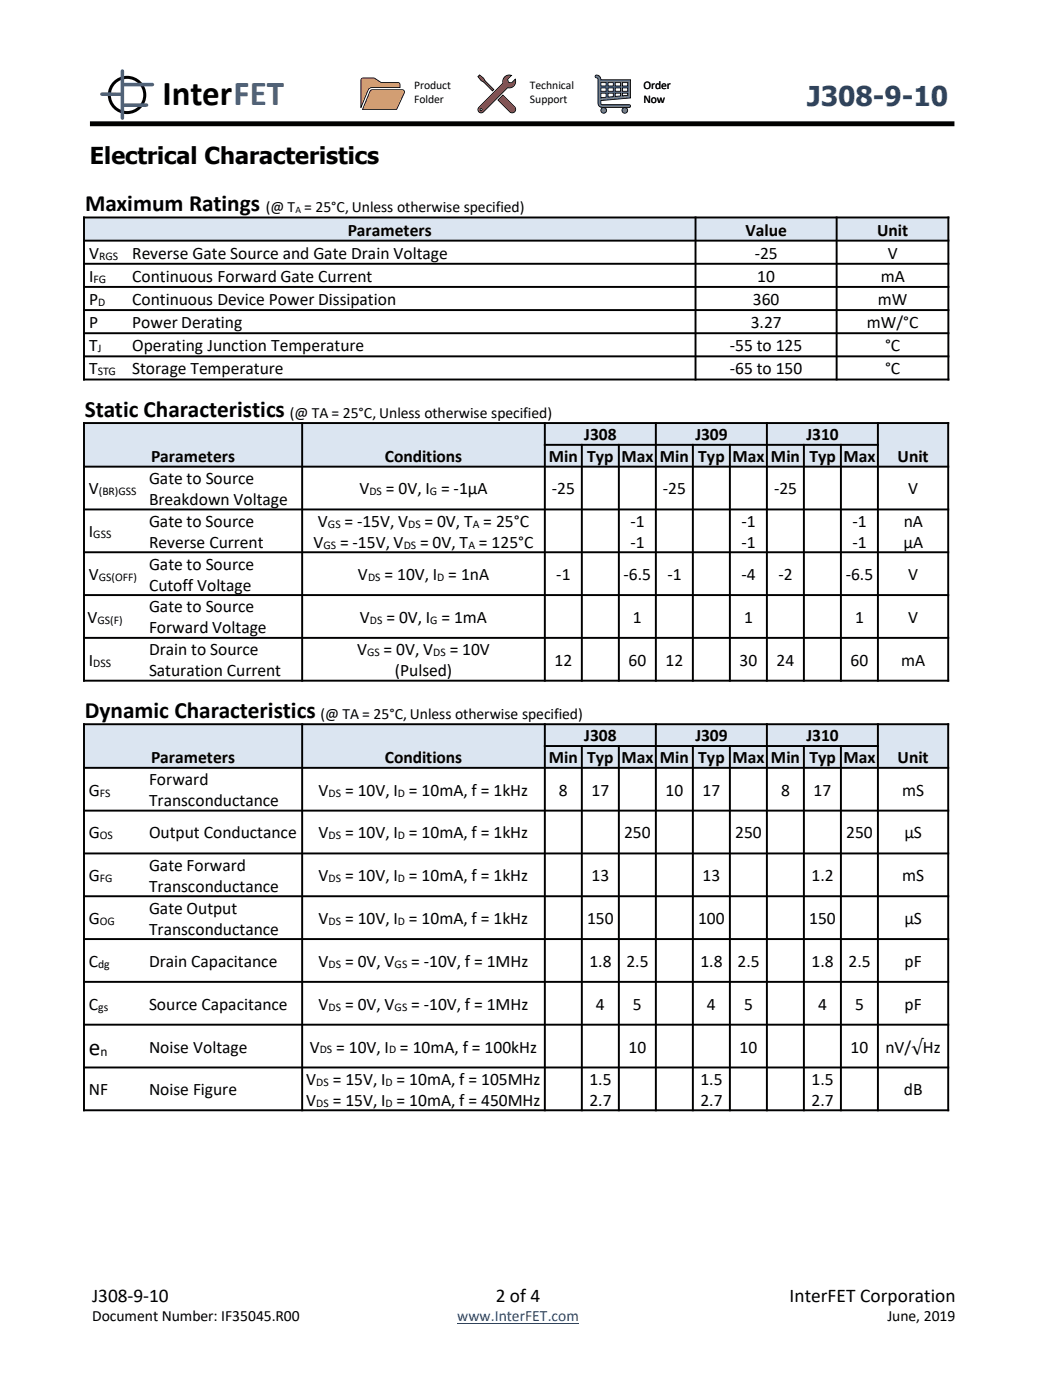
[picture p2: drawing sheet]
<svg xmlns="http://www.w3.org/2000/svg" width="190mm" height="254mm" viewBox="0 0 190 254" stroke-linecap="round" stroke-linejoin="round" font-family="sans-serif">
<path d="M82.9 240.1h22.1" fill="none" stroke="#00f" stroke-width=".18"/>
<path d="M16.3 22.5h156.9" fill="none" stroke="#000" stroke-width=".89" stroke-linecap="butt"/>
<circle cx="23" cy="17.2" r="3.2" fill="none" stroke="#000" stroke-width=".55"/>
<path d="M18.5 17.1h3.4M22.2 12.9v8.5M22.3 19.1h4.3M22.3 15.3h5.4" fill="none" stroke="#376092" stroke-width=".63"/>
<path d="M65.7 14.2l2.1-.1 1.3 .9h3.1h.2l.2 .4v.5h-5.1a.86 .86 0 0 0-.8 .7l-1.2 2.9v-5z" fill="#f79646"/>
<path d="M65.6 14.3l-.1 5.2h-.1l1.3-3.2a.84 .84 0 0 1 .8-.5h5.1l-.1 .1v-.7l-.2-.1-3.2-.1-1.3-.8h-1.9zM65.5 14.2l.4-.1h1.9l1.4 .8h3a.47 .47 0 0 1 .5 .5v.5h-5.2l-.4 .2-.2 .3-1.4 3.2-.1-.1v-5z" fill="#000"/>
<path d="M67.2 16.4l.3-.1h5.5a.41 .41 0 0 1 .3 .6l-1.3 2.9h-6.2z" fill="#f79646"/>
<path d="M67.3 16.4l-1.5 3.5v-.1h6.1l1.4-3.1-.1-.2-.2-.1zM67.2 16.3l5.8-.1 .3 .2 .2 .3-1.5 3.2h-6.3z" fill="#000"/>
<path d="M87.1 19.9a.2 .2 0 0 1 .4 0 .2 .2 0 0 1-.4 0zM91.6 13.9a1.19 1.19 0 0 0-.3 1.2l-4.4 4.4a.59 .59 0 0 0 0 .8 .59 .59 0 0 0 .8 0l4.4-4.4a1.17 1.17 0 0 0 1.2-.3 1.17 1.17 0 0 0 .2-1.2l-.7 .7-.6-.2-.1-.5 .7-.7a1.18 1.18 0 0 0-1.2 .2z" fill="#c0504d"/>
<path d="M87 19.9a.3 .3 0 0 1 .6 0 .3 .3 0 0 1-.6 0zM87.2 19.8v.1l.1 .1 .1-.1zM91.6 14l-.3 .5v.6l-4.4 4.5-.1 .4 .2 .3 .4 .1 .3-.2 4.4-4.4h.6l.5-.3 .3-.5-.1-.6h.1l-.7 .7-.6-.1-.2-.7 .7-.7 .1 .2-.6-.1zM91.5 13.9a1.32 1.32 0 0 1 1.5-.3l-.8 .8 .1 .4 .5 .2 .7-.8a1.27 1.27 0 0 1-.1 1.4 1.27 1.27 0 0 1-1.3 .4l-4.3 4.4a.67 .67 0 0 1-1 0 .67 .67 0 0 1 0-1l4.4-4.3a1.25 1.25 0 0 1 .3-1.2z" fill="#000"/>
<path d="M91.2 17.2l2.2 2.3a.63 .63 0 0 1-.1 .8 .63 .63 0 0 1-.8 0l-2.2-2.2z" fill="#c0504d"/>
<path d="M91.2 17.3h.1l-.9 .9v-.1l2.2 2.2h-.1h.7l.3-.4-.1-.4zM91.2 17.1l2.3 2.3a.71 .71 0 0 1-.1 .9 .71 .71 0 0 1-.9 .1l-2.3-2.3z" fill="#000"/>
<path d="M87 13.6l.7 .6 .3 .4 1.6 1.7-.2 .2-1.7-1.6-.4-.3-.6-.7z" fill="#c0504d"/>
<path d="M87 13.7h.1l-.3 .3v-.1l.5 .7 .4 .1 1.7 1.7h-.1l.2-.2v.1l-1.7-1.7-.1-.4zM87 13.5l.8 .6 .2 .6v-.1l1.7 1.7-.3 .3-1.7-1.7h.1l-.6-.2-.6-.8z" fill="#000"/>
<path d="M109 15h1v.6h-1zM110.3 15h1v.6h-1zM111.6 15h1v.6h-1zM112.9 15h1v.6h-1zM112.9 15.9h1v.7h-1zM112.9 16.9h1v.4l-1 .1zM109 16.9h1v.7l-1 .1zM109 15.9h1v.7h-1zM110.3 15.9h1v.7h-1zM111.6 15.9h1v.7h-1zM110.3 16.9h1v.6l-1 .1zM111.6 16.9h1v.5l-1 .1zM108 13.7v.3l.4 .2 .1 .2v4.3a.83 .83 0 0 0 1 .8h4.6l.3-.1v-.3l-.3-.1h-4.8l-.3-.1v-.7l5.4-.4v-3.3h-5.4a.7 .7 0 0 0-.3-.7 .7 .7 0 0 0-.7-.1z" fill="#4f81bd"/>
<path d="M108.9 14.9h1.1v.8h-1.1zM109 15.1l.1-.1v.6l-.1-.1h1l-.1 .1v-.6l.1 .1zM110.2 14.9h1.1v.8h-1.1zM110.3 15.1l.1-.1v.6l-.1-.1h1l-.1 .1v-.6l.1 .1zM111.5 14.9h1.2v.8h-1.2zM111.6 15.1l.1-.1v.6l-.1-.1h1l-.1 .1v-.6l.1 .1zM112.8 14.9h1.2v.8h-1.2zM112.9 15.1l.1-.1v.6l-.1-.1h1l-.1 .1v-.6l.1 .1zM112.8 15.9h1.2v.7h-1.2zM112.9 16l.1-.1v.7l-.1-.1h1l-.1 .1v-.7l.1 .1zM112.8 16.8h1.2v.6l-1.2 .1zM112.9 17l.1-.1v.5l-.1-.1 1-.1-.1 .1v-.4l.1 .1zM108.9 16.8h1.1v.9l-1.1 .1zM109 17l.1-.1v.8h-.1l1-.1h-.1v-.7l.1 .1zM108.9 15.9h1.1v.7h-1.1zM109 16l.1-.1v.7l-.1-.1h1l-.1 .1v-.7l.1 .1zM110.2 15.9h1.1v.7h-1.1zM110.3 16l.1-.1v.7l-.1-.1h1l-.1 .1v-.7l.1 .1zM111.5 15.9h1.2v.7h-1.2zM111.6 16l.1-.1v.7l-.1-.1h1l-.1 .1v-.7l.1 .1zM110.2 16.8h1.1v.8l-1.1 .1zM110.3 17l.1-.1v.7l-.1-.1h1h-.1v-.6l.1 .1zM111.5 16.8h1.2v.7l-1.2 .1zM111.6 17l.1-.1v.6l-.1-.1 1-.1-.1 .1v-.5l.1 .1zM108.1 13.7v.3l.4 .1 .1 .3v4.3l.2 .5 .5 .2h5v-.3h-.2l-5-.1-.1-.1-.1-.7 5.5-.5-.1 .1v-3.3l.1 .1h-5.5l-.2-.7-.2-.2zM108 13.6a.78 .78 0 0 1 1.1 .9l-.1-.1h5.5v3.4l-5.5 .5 .1-.1v.6l.2 .1h4.8a.34 .34 0 0 1 .4 .3 .34 .34 0 0 1-.4 .4h-4.6a.92 .92 0 0 1-1.1-.9v-4.3l-.5-.4z" fill="#000"/>
<circle cx="109.5" cy="20" r=".52" fill="#4f81bd"/>
<path d="M108.9 20a.6 .6 0 0 1 1.2 0 .6 .6 0 0 1-1.2 0zM109.1 20a.45 .45 0 0 0 .9 0 .45 .45 0 0 0-.9 0z" fill="#000"/>
<circle cx="113.4" cy="20" r=".52" fill="#4f81bd"/>
<path d="M112.8 20a.6 .6 0 0 1 1.2 0 .6 .6 0 0 1-1.2 0zM112.9 20a.45 .45 0 0 0 .9 0 .45 .45 0 0 0-.9 0z" fill="#000"/>
<g fill="#dbe5f1">
<path d="M15.2 76.8h39.6v7.9h-39.6z" fill-rule="evenodd"/>
<path d="M54.8 76.8h44v7.9h-44z" fill-rule="evenodd"/>
<path d="M98.8 76.8h20.2v3.9h-20.2z" fill-rule="evenodd"/>
<path d="M119 76.8h20.1v3.9h-20.1z" fill-rule="evenodd"/>
<path d="M139.1 76.8h20.2v3.9h-20.2z" fill-rule="evenodd"/>
<path d="M159.3 76.8h12.7v7.9h-12.7z" fill-rule="evenodd"/>
<path d="M98.8 80.7h6.8v4h-6.8z" fill-rule="evenodd"/>
<path d="M105.6 80.7h6.7v4h-6.7z" fill-rule="evenodd"/>
<path d="M112.3 80.7h6.7v4h-6.7z" fill-rule="evenodd"/>
<path d="M119 80.7h6.7v4h-6.7z" fill-rule="evenodd"/>
<path d="M125.7 80.7h6.7v4h-6.7z" fill-rule="evenodd"/>
<path d="M132.4 80.7h6.7v4h-6.7z" fill-rule="evenodd"/>
<path d="M139.1 80.7h6.7v4h-6.7z" fill-rule="evenodd"/>
<path d="M145.8 80.7h6.8v4h-6.8z" fill-rule="evenodd"/>
<path d="M152.6 80.7h6.7v4h-6.7z" fill-rule="evenodd"/>
</g>
<g fill="none" stroke="#000" stroke-width=".35">
<path d="M15.1 76.8h157.1M15.2 76.6v47.1M54.8 76.6v47.1M98.8 76.6v47.1M119 76.6v47.1M139.1 76.6v47.1M159.3 76.6v47.1M172 76.6v47.1M15.1 84.7h157.1M15.1 92.4h157.1M98.7 80.7h60.8M105.6 80.5v43.2"/>
<path d="M112.3 80.5v43.2M125.7 80.5v43.2M132.4 80.5v43.2M145.8 80.5v43.2M152.6 80.5v43.2M15.1 100.2h157.1M15.1 108h157.1M15.1 115.7h157.1M15.1 123.5h157.1"/>
</g>
<g fill="#dbe5f1">
<path d="M15.2 39.5h111v4.2h-111z" fill-rule="evenodd"/>
<path d="M126.2 39.5h25.6v4.2h-25.6z" fill-rule="evenodd"/>
<path d="M151.8 39.5h20.3v4.2h-20.3z" fill-rule="evenodd"/>
</g>
<path d="M15.1 39.5h157.1M15.2 39.3v29.7M126.2 39.3v29.7M151.8 39.3v29.7M172.1 39.3v29.7M15.1 43.7h157.1M15.1 47.9h157.1M15.1 52.1h157.1M15.1 56.3h157.1M15.1 60.5h157.1M15.1 64.7h157.1M15.1 68.9h157.1" fill="none" stroke="#000" stroke-width=".35"/>
<g fill="#dbe5f1">
<path d="M15.2 131.4h39.6v7.9h-39.6z" fill-rule="evenodd"/>
<path d="M54.8 131.4h44v7.9h-44z" fill-rule="evenodd"/>
<path d="M98.8 131.4h20.2v4h-20.2z" fill-rule="evenodd"/>
<path d="M119 131.4h20.1v4h-20.1z" fill-rule="evenodd"/>
<path d="M139.1 131.4h20.2v4h-20.2z" fill-rule="evenodd"/>
<path d="M159.3 131.4h12.7v7.9h-12.7z" fill-rule="evenodd"/>
<path d="M98.8 135.4h6.8v3.9h-6.8z" fill-rule="evenodd"/>
<path d="M105.6 135.4h6.7v3.9h-6.7z" fill-rule="evenodd"/>
<path d="M112.3 135.4h6.7v3.9h-6.7z" fill-rule="evenodd"/>
<path d="M119 135.4h6.7v3.9h-6.7z" fill-rule="evenodd"/>
<path d="M125.7 135.4h6.7v3.9h-6.7z" fill-rule="evenodd"/>
<path d="M132.4 135.4h6.7v3.9h-6.7z" fill-rule="evenodd"/>
<path d="M139.1 135.4h6.7v3.9h-6.7z" fill-rule="evenodd"/>
<path d="M145.8 135.4h6.8v3.9h-6.8z" fill-rule="evenodd"/>
<path d="M152.6 135.4h6.7v3.9h-6.7z" fill-rule="evenodd"/>
</g>
<g fill="none" stroke="#000" stroke-width=".35">
<path d="M15.1 131.4h157.1M15.1 139.3h157.1M15.2 131.2v70.4M54.8 131.2v70.4M98.7 135.4h60.8M98.8 131.2v70.4M105.6 135.2v66.4M112.3 135.2v66.4M119 131.2v70.4M125.7 135.2v66.4M132.4 135.2v66.4M139.1 131.2v70.4"/>
<path d="M145.8 135.2v66.4M152.6 135.2v66.4M159.3 131.2v70.4M172 131.2v70.4M15.1 147.1h157.1M15.1 154.8h157.1M15.1 162.6h157.1M15.1 170.4h157.1M15.1 178.1h157.1M15.1 185.9h157.1M15.1 193.7h157.1M15.1 201.4h157.1"/>
</g>
<text font-size="6.3" x="29.5" y="19.1">InterFET</text>
<text font-size="5" fill="#1f497d" x="146.5" y="19.3">J308-9-10</text>
<g font-size="4.2">
<text x="16.3" y="29.8">Electrical Characteristics</text>
<text x="15.4" y="38.4">Maximum Ratings</text>
<text x="15.4" y="75.7">Static Characteristics</text>
<text x="15.4" y="130.3">Dynamic Characteristics</text>
<text x="16.1" y="191.3">e</text>
</g>
<g font-size="3.5">
<text x="16.7" y="236.2">J308-9-10</text>
<text x="89.9" y="236.2">2 of 4</text>
<text x="143.2" y="236.2">InterFET Corporation</text>
</g>
<g font-size="3.2">
<text x="16.2" y="46.9">V</text>
<text x="24" y="46.9">Reverse Gate Source and Gate Drain Voltage</text>
<text x="63.1" y="42.8">Parameters</text>
<text x="135.3" y="42.8">Value</text>
<text x="136.9" y="46.9">-25</text>
<text x="159.1" y="42.8">Unit</text>
<text x="161.1" y="46.9">V</text>
<text x="16.2" y="51.1">I</text>
<text x="24" y="51.1">Continuous Forward Gate Current</text>
<text x="137.4" y="51.1">10</text>
<text x="159.8" y="51.1">mA</text>
<text x="16.2" y="55.3">P</text>
<text x="16.2" y="59.5">P</text>
<text x="24" y="55.3">Continuous Device Power Dissipation</text>
<text x="24" y="59.5">Power Derating</text>
<text x="136.2" y="59.5">3.27</text>
<text x="136.6" y="55.3">360</text>
<text x="157.3" y="59.5">mW/°C</text>
<text x="159.3" y="55.3">mW</text>
<text x="16.2" y="63.7">T</text>
<text x="24" y="63.7">Operating Junction Temperature</text>
<text x="132.4" y="63.7">-55 to 125</text>
<text x="160.6" y="63.7">°C</text>
<text x="16.2" y="67.9">T</text>
<text x="24" y="67.9">Storage Temperature</text>
<text x="132.4" y="67.9">-65 to 150</text>
<text x="160.6" y="67.9">°C</text>
<text x="27.4" y="83.8">Parameters</text>
<text x="69.8" y="83.8">Conditions</text>
<text x="99.6" y="83.8">Min</text>
<text x="106" y="79.9">J308</text>
<text x="106.6" y="83.8">Typ</text>
<text x="112.8" y="83.8">Max</text>
<text x="119.7" y="83.8">Min</text>
<text x="126.2" y="79.9">J309</text>
<text x="126.7" y="83.8">Typ</text>
<text x="132.9" y="83.8">Max</text>
<text x="139.9" y="83.8">Min</text>
<text x="146.3" y="79.9">J310</text>
<text x="146.8" y="83.8">Typ</text>
<text x="153.1" y="83.8">Max</text>
<text x="162.9" y="83.8">Unit</text>
<text x="16.1" y="89.7">V</text>
<text x="27" y="87.8">Gate to Source</text>
<text x="65.2" y="89.7">V</text>
<text x="70" y="89.7">= 0V, I = -1μA</text>
<text x="100.1" y="89.7">-25</text>
<text x="120.3" y="89.7">-25</text>
<text x="140.4" y="89.7">-25</text>
<text x="164.8" y="89.7">V</text>
<text x="27" y="91.6">Breakdown Voltage</text>
<text x="27" y="95.6">Gate to Source</text>
<text x="57.7" y="95.6">V</text>
<text x="62.5" y="95.6">= -15V, V</text>
<text x="77" y="95.6">= 0V, T = 25°C</text>
<text x="114.4" y="95.6">-1</text>
<text x="134.5" y="95.6">-1</text>
<text x="154.7" y="95.6">-1</text>
<text x="164" y="95.6">nA</text>
<text x="16.1" y="97.5">I</text>
<text x="27" y="99.4">Reverse Current</text>
<text x="56.9" y="99.4">V</text>
<text x="61.7" y="99.4">= -15V, V</text>
<text x="76.2" y="99.4">= 0V, T = 125°C</text>
<text x="114.4" y="99.4">-1</text>
<text x="134.5" y="99.4">-1</text>
<text x="154.7" y="99.4">-1</text>
<text x="163.9" y="99.4">μA</text>
<text x="16.1" y="105.2">V</text>
<text x="27" y="103.3">Gate to Source</text>
<text x="27" y="107.1">Cutoff Voltage</text>
<text x="64.9" y="105.2">V</text>
<text x="69.8" y="105.2">= 10V, I = 1nA</text>
<text x="100.9" y="105.2">-1</text>
<text x="113.1" y="105.2">-6.5</text>
<text x="121.1" y="105.2">-1</text>
<text x="134.5" y="105.2">-4</text>
<text x="141.2" y="105.2">-2</text>
<text x="153.4" y="105.2">-6.5</text>
<text x="164.8" y="105.2">V</text>
<text x="15.9" y="113">V</text>
<text x="27" y="111.1">Gate to Source</text>
<text x="65.3" y="113">V</text>
<text x="70.1" y="113">= 0V, I = 1mA</text>
<text x="114.8" y="113">1</text>
<text x="135" y="113">1</text>
<text x="155.1" y="113">1</text>
<text x="164.8" y="113">V</text>
<text x="27" y="114.9">Forward Voltage</text>
<text x="27" y="118.9">Drain to Source</text>
<text x="64.8" y="118.9">V</text>
<text x="69.6" y="118.9">= 0V, V</text>
<text x="81.6" y="118.9">= 10V</text>
<text x="16.1" y="120.8">I</text>
<text x="27" y="122.7">Saturation Current</text>
<text x="71.6" y="122.7">(Pulsed)</text>
<text x="100.6" y="120.8">12</text>
<text x="114" y="120.8">60</text>
<text x="120.7" y="120.8">12</text>
<text x="134.2" y="120.8">30</text>
<text x="140.9" y="120.8">24</text>
<text x="154.3" y="120.8">60</text>
<text x="163.5" y="120.8">mA</text>
<text x="106" y="134.5">J308</text>
<text x="126.2" y="134.5">J309</text>
<text x="146.3" y="134.5">J310</text>
<text x="27" y="142.4">Forward</text>
<text x="27.4" y="138.5">Parameters</text>
<text x="69.8" y="138.5">Conditions</text>
<text x="99.6" y="138.5">Min</text>
<text x="106.6" y="138.5">Typ</text>
<text x="112.8" y="138.5">Max</text>
<text x="119.7" y="138.5">Min</text>
<text x="126.7" y="138.5">Typ</text>
<text x="132.9" y="138.5">Max</text>
<text x="139.9" y="138.5">Min</text>
<text x="146.8" y="138.5">Typ</text>
<text x="153.1" y="138.5">Max</text>
<text x="162.9" y="138.5">Unit</text>
<text x="16.1" y="144.3">G</text>
<text x="27" y="146.3">Transconductance</text>
<text x="57.8" y="144.3">V</text>
<text x="62.6" y="144.3">= 10V, I = 10mA, f = 1kHz</text>
<text x="101.4" y="144.3">8</text>
<text x="107.3" y="144.3">17</text>
<text x="120.7" y="144.3">10</text>
<text x="127.5" y="144.3">17</text>
<text x="141.7" y="144.3">8</text>
<text x="147.6" y="144.3">17</text>
<text x="163.7" y="144.3">mS</text>
<text x="16.1" y="152.1">G</text>
<text x="27" y="152.1">Output Conductance</text>
<text x="57.8" y="152.1">V</text>
<text x="62.6" y="152.1">= 10V, I = 10mA, f = 1kHz</text>
<text x="113.2" y="152.1">250</text>
<text x="133.4" y="152.1">250</text>
<text x="153.5" y="152.1">250</text>
<text x="164.1" y="152.1">μS</text>
<text x="16.1" y="159.9">G</text>
<text x="27" y="158">Gate Forward</text>
<text x="27" y="161.8">Transconductance</text>
<text x="57.8" y="159.9">V</text>
<text x="62.6" y="159.9">= 10V, I = 10mA, f = 1kHz</text>
<text x="107.3" y="159.9">13</text>
<text x="127.5" y="159.9">13</text>
<text x="147.2" y="159.9">1.2</text>
<text x="163.7" y="159.9">mS</text>
<text x="16.1" y="167.6">G</text>
<text x="27" y="165.7">Gate Output</text>
<text x="57.8" y="167.6">V</text>
<text x="62.6" y="167.6">= 10V, I = 10mA, f = 1kHz</text>
<text x="106.5" y="167.6">150</text>
<text x="126.7" y="167.6">100</text>
<text x="146.8" y="167.6">150</text>
<text x="164.1" y="167.6">μS</text>
<text x="27" y="169.6">Transconductance</text>
<text x="16.1" y="175.4">C</text>
<text x="27" y="175.4">Drain Capacitance</text>
<text x="57.8" y="175.4">V</text>
<text x="62.6" y="175.4">= 0V, V</text>
<text x="74.6" y="175.4">= -10V, f = 1MHz</text>
<text x="106.9" y="175.4">1.8</text>
<text x="113.6" y="175.4">2.5</text>
<text x="127.1" y="175.4">1.8</text>
<text x="133.8" y="175.4">2.5</text>
<text x="147.2" y="175.4">1.8</text>
<text x="153.9" y="175.4">2.5</text>
<text x="164.1" y="175.4">pF</text>
<text x="16.1" y="183.2">C</text>
<text x="27" y="183.2">Source Capacitance</text>
<text x="57.8" y="183.2">V</text>
<text x="62.6" y="183.2">= 0V, V</text>
<text x="74.6" y="183.2">= -10V, f = 1MHz</text>
<text x="108.1" y="183.2">4</text>
<text x="114.8" y="183.2">5</text>
<text x="128.3" y="183.2">4</text>
<text x="135" y="183.2">5</text>
<text x="148.4" y="183.2">4</text>
<text x="155.1" y="183.2">5</text>
<text x="164.1" y="183.2">pF</text>
<text x="27" y="191">Noise Voltage</text>
<text x="56.2" y="191">V</text>
<text x="61" y="191">= 10V, I = 10mA, f = 100kHz</text>
<text x="114" y="191">10</text>
<text x="134.2" y="191">10</text>
<text x="154.3" y="191">10</text>
<text x="160.7" y="191.1">nV/√Hz</text>
<text x="55.5" y="196.8">V</text>
<text x="60.4" y="196.8">= 15V, I = 10mA, f = 105MHz</text>
<text x="106.9" y="196.8">1.5</text>
<text x="127.1" y="196.8">1.5</text>
<text x="147.2" y="196.8">1.5</text>
<text x="16.1" y="198.7">NF</text>
<text x="27" y="198.7">Noise Figure</text>
<text x="55.5" y="200.6">V</text>
<text x="60.4" y="200.6">= 15V, I = 10mA, f = 450MHz</text>
<text x="106.9" y="200.6">2.7</text>
<text x="127.1" y="200.6">2.7</text>
<text x="147.2" y="200.6">2.7</text>
<text x="164" y="198.7">dB</text>
</g>
<g font-size="2.8">
<text x="48.2" y="38.5">(@ T = 25°C, Unless otherwise specified)</text>
<text x="52.6" y="75.8">(@ TA = 25°C, Unless otherwise specified)</text>
<text x="58.2" y="130.5">(@ TA = 25°C, Unless otherwise specified)</text>
<text x="16.7" y="239.7">Document Number: IF35045.R00</text>
<text x="161" y="239.7">June, 2019</text>
</g>
<text font-size="2.8" fill="#00f" x="82.9" y="239.7">www.InterFET.com</text>
<text font-size="2.5" x="18.2" y="191.6">n</text>
<g font-size="2.1">
<text x="75.1" y="16.1">Product</text>
<text x="96.1" y="16.1">Technical</text>
<text x="116.7" y="16.1">Order</text>
<text x="75.1" y="18.7">Folder</text>
<text x="96.1" y="18.7">Support</text>
<text x="116.7" y="18.7">Now</text>
<text x="18" y="47.1">RGS</text>
<text x="17" y="51.3">FG</text>
<text x="17.8" y="55.5">D</text>
<text x="17.7" y="63.9">J</text>
<text x="17.7" y="68.1">STG</text>
<text x="17.9" y="89.9">(BR)GSS</text>
<text x="67" y="89.9">DS</text>
<text x="78" y="89.9">G</text>
<text x="59.5" y="95.7">GS</text>
<text x="74" y="95.7">DS</text>
<text x="85.8" y="95.7">A</text>
<text x="16.9" y="97.6">GSS</text>
<text x="58.7" y="99.5">GS</text>
<text x="73.2" y="99.5">DS</text>
<text x="85" y="99.5">A</text>
<text x="17.9" y="105.4">GS(OFF)</text>
<text x="66.8" y="105.4">DS</text>
<text x="79.3" y="105.4">D</text>
<text x="17.7" y="113.2">GS(F)</text>
<text x="67.1" y="113.2">DS</text>
<text x="78.1" y="113.2">G</text>
<text x="66.6" y="119">GS</text>
<text x="78.6" y="119">DS</text>
<text x="16.9" y="120.9">DSS</text>
<text x="18.1" y="144.5">FS</text>
<text x="59.6" y="144.5">DS</text>
<text x="72.2" y="144.5">D</text>
<text x="18.1" y="152.3">OS</text>
<text x="59.6" y="152.3">DS</text>
<text x="72.2" y="152.3">D</text>
<text x="18.1" y="160.1">FG</text>
<text x="59.6" y="160.1">DS</text>
<text x="72.2" y="160.1">D</text>
<text x="18.1" y="167.8">OG</text>
<text x="59.6" y="167.8">DS</text>
<text x="72.2" y="167.8">D</text>
<text x="17.8" y="175.6">dg</text>
<text x="59.6" y="175.6">DS</text>
<text x="71.6" y="175.6">GS</text>
<text x="17.8" y="183.4">gs</text>
<text x="59.6" y="183.4">DS</text>
<text x="71.6" y="183.4">GS</text>
<text x="58" y="191.1">DS</text>
<text x="70.6" y="191.1">D</text>
<text x="57.4" y="197">DS</text>
<text x="69.9" y="197">D</text>
<text x="57.4" y="200.8">DS</text>
<text x="69.9" y="200.8">D</text>
</g>
<text font-size="1.8" x="53.6" y="38.7">A</text>
</svg>
